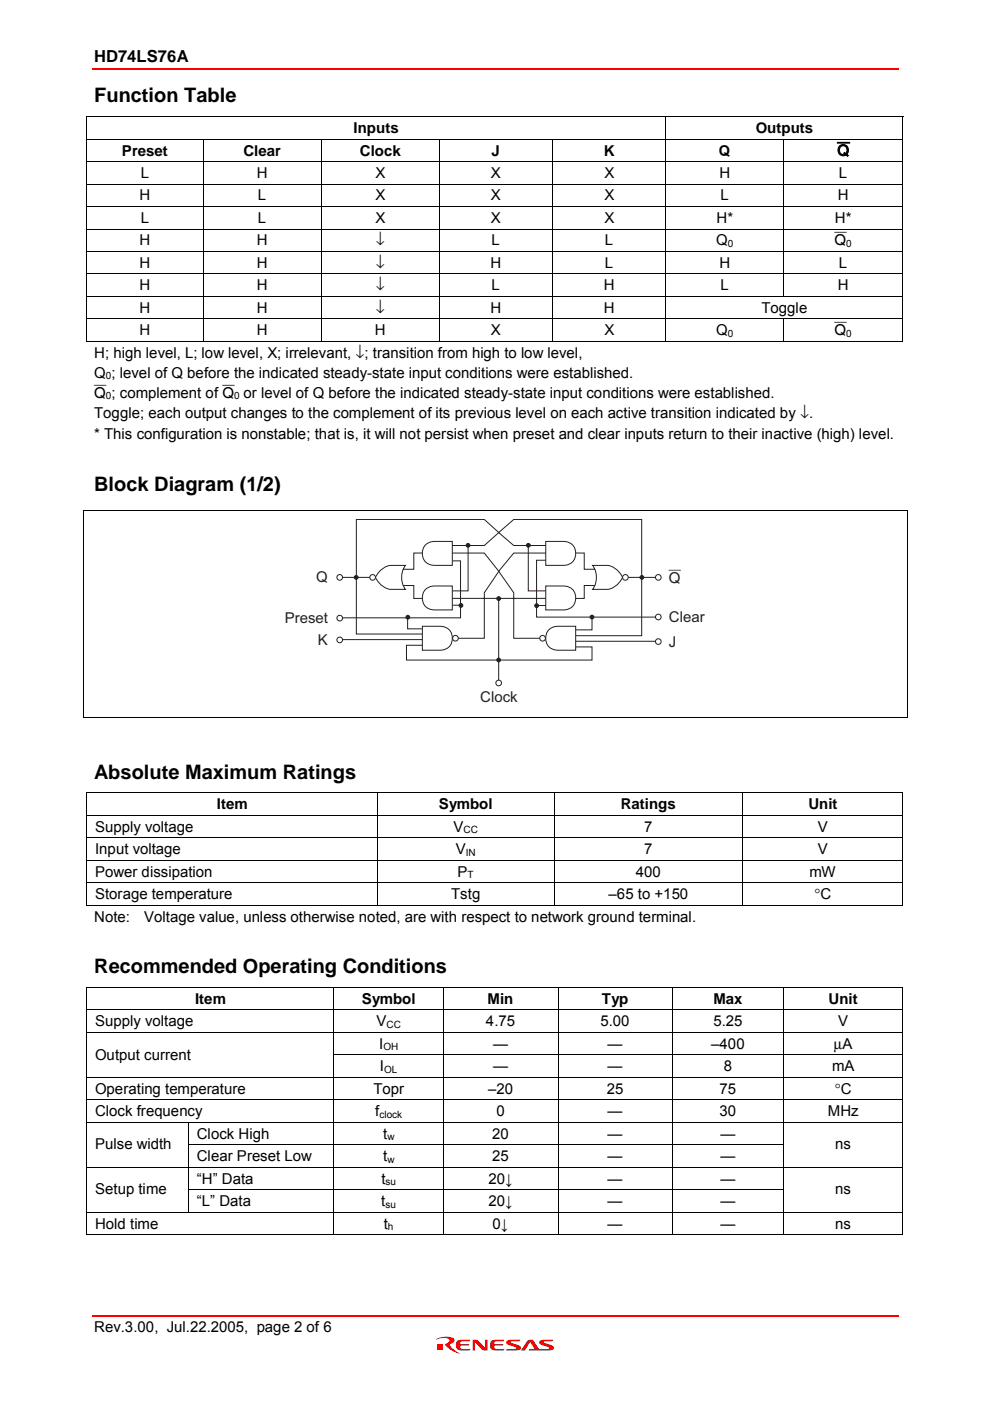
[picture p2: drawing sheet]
<svg xmlns="http://www.w3.org/2000/svg" width="210mm" height="297mm" viewBox="0 0 210 297" stroke-linecap="round" stroke-linejoin="round" font-family="sans-serif">
<path d="M19.5 14.6h171M19.5 279h171" fill="none" stroke="#f00" stroke-width=".34"/>
<g fill="#ee1b2d">
<path d="M100.2 284a1.38 1.38 0 0 1 1.3 .3l1.4 1.5v-1.8h.5v2.3a1.34 1.34 0 0 1-1.3-.2l-1.4-1.5v1.7h-.5z"/>
<path d="M96.9 284.3l.6-.2 2.2-.1-.2 .4h-1.7l-.2 .4v.2h1.9l-.2 .3h-1.7l.1 .5 .1 .2h2l-.3 .3a3.3 3.3 0 0 1-2.6-.3l-.2-.5z"/>
<path d="M104.1 284.3l.6-.2 2.2-.1-.2 .4h-1.7l-.2 .4v.2h2l-.3 .3h-1.7l.1 .5 .2 .2h1.9l-.3 .3a3.3 3.3 0 0 1-2.6-.3l-.2-.5z"/>
<path d="M107.4 284.4l.5-.3 2.4-.1-.2 .4-1.8 .1v.2l.4 .1a1.91 1.91 0 0 1 1.8 1l-.3 .4-.3 .1h-2.7l.2-.3 2.1-.1-.1-.2-.4-.1a1.91 1.91 0 0 1-1.7-1z"/>
<path d="M111.9 284.2l1.1-.2 1.3 2 2.2-.1-.1-.2-.4-.1a1.91 1.91 0 0 1-1.7-1l.3-.4 .3-.1 2.4-.1-.2 .4-1.8 .1v.2l.4 .1a1.91 1.91 0 0 1 1.8 1l-.3 .4-.3 .1h-4.8l.2-.3h1l-.9-1.4-1.1 1.7h-.9z"/>
<path d="M92.6 285.2h1.2v1h-1.2z"/>
<path d="M92.5 283.9l.1-.1a4.4 4.4 0 0 1 3.5-.1 .85 .85 0 0 1-.7 1.3 3.2 3.2 0 0 0 2.2 2 5 5 0 0 1-3.2-1.9l.1-.2a.89 .89 0 0 0 .8-.8 2.34 2.34 0 0 0-2.6-.1l-.2 .1z"/>
</g>
<path d="M18.3 24.6h.2v.2h-.2zM191.3 24.6h.2v.2h-.2zM191.3 72.3h.2v.1h-.2z" fill="#000"/>
<g fill="none" stroke="#000" stroke-width=".21">
<path d="M18.3 24.7h173.2M18.3 29.5h173.2M18.3 34.2h173.2M18.3 39h173.2M18.4 24.8v4.6M18.4 29.6v4.6M18.4 34.3v4.6M18.4 39.1v4.6M43.1 29.6v4.6M43.1 34.3v4.6M43.1 39.1v4.6M68.1 29.6v4.6"/>
<path d="M68.1 34.3v4.6M68.1 39.1v4.6M93.1 29.6v4.6M93.1 34.3v4.6M93.1 39.1v4.6M117.1 29.6v4.6M117.1 34.3v4.6M117.1 39.1v4.6M141.1 24.8v4.6M141.1 29.6v4.6M141.1 34.3v4.6M141.1 39.1v4.6"/>
<path d="M166.2 29.6v4.6M166.2 34.3v4.6M166.2 39.1v4.6M191.4 24.8v4.6M191.4 29.6v4.6M191.4 34.3v4.6M191.4 39.1v4.6M18.3 43.8h173.2M18.3 48.6h173.2M18.3 53.3h173.2M18.3 58.1h173.2M18.4 43.9v4.6"/>
<path d="M18.4 48.6v4.6M18.4 53.4v4.6M18.4 58.2v4.5M43.1 43.9v4.6M43.1 48.6v4.6M43.1 53.4v4.6M43.1 58.2v4.5M68.1 43.9v4.6M68.1 48.6v4.6M68.1 53.4v4.6M68.1 58.2v4.5M93.1 43.9v4.6"/>
<path d="M93.1 48.6v4.6M93.1 53.4v4.6M93.1 58.2v4.5M117.1 43.9v4.6M117.1 48.6v4.6M117.1 53.4v4.6M117.1 58.2v4.5M141.1 43.9v4.6M141.1 48.6v4.6M141.1 53.4v4.6M141.1 58.2v4.5M166.2 43.9v4.6"/>
<path d="M166.2 48.6v4.6M166.2 53.4v4.6M166.2 58.2v4.5M191.4 43.9v4.6M191.4 48.6v4.6M191.4 53.4v4.6M191.4 58.2v4.5M18.3 62.8h173.2M18.3 67.6h173.2M18.3 72.3h24.7M18.4 62.9v4.6M18.4 67.7v4.7"/>
<path d="M43.1 62.9v4.6M43.1 67.7v4.7M43.2 72.3h24.8M68.1 62.9v4.6M68.1 67.7v4.7M68.2 72.3h24.8M93.1 62.9v4.6M93.1 67.7v4.7M93.2 72.3h23.9M117.1 62.9v4.6M117.1 67.7v4.7M117.2 72.3h23.9"/>
<path d="M141.1 62.9v4.6M141.1 67.7v4.7M141.2 72.3h24.9M166.2 67.7v4.7M166.2 72.3h25.1M191.4 62.9v4.6M191.4 67.7v4.7"/>
</g>
<circle cx="99.2" cy="115.6" r=".4" fill="#231f20"/>
<circle cx="99.2" cy="115.6" r=".4" fill="none" stroke="#231f20" stroke-width=".21"/>
<circle cx="97.7" cy="128.4" r=".4" fill="#231f20"/>
<circle cx="97.7" cy="128.4" r=".4" fill="none" stroke="#231f20" stroke-width=".21"/>
<path d="M89.6 132.8h3.8a2.54 2.54 0 0 1 2.5 2.5 2.54 2.54 0 0 1-2.5 2.6h-3.8z" fill="#fff"/>
<path d="M89.6 132.8h3.8a2.54 2.54 0 0 1 2.5 2.5 2.54 2.54 0 0 1-2.5 2.6h-3.8z" fill="none" stroke="#231f20" stroke-width=".21"/>
<path d="M90 125.2a2.67 2.67 0 0 1 2-1h3.9v5.1h-3.9a2.54 2.54 0 0 1-2.3-1.4 2.54 2.54 0 0 1 .3-2.7z" fill="#fff"/>
<path d="M90 125.2a2.67 2.67 0 0 1 2-1h3.9v5.1h-3.9a2.54 2.54 0 0 1-2.3-1.4 2.54 2.54 0 0 1 .3-2.7z" fill="none" stroke="#231f20" stroke-width=".21"/>
<path d="M90 115.7a2.67 2.67 0 0 1 2-.9h3.9v5.1h-3.9a2.54 2.54 0 0 1-2.3-1.5 2.54 2.54 0 0 1 .3-2.7z" fill="#fff"/>
<path d="M90 115.7a2.67 2.67 0 0 1 2-.9h3.9v5.1h-3.9a2.54 2.54 0 0 1-2.3-1.5 2.54 2.54 0 0 1 .3-2.7zM95.9 115.7h6.8l3.1-2.8-3.1-2.8h-27.1v24.3h13.9M99.2 115.7v9.6h-3.3M72 135.6h17.5M89.5 136.8h-3.3v3.1h19.6" fill="none" stroke="#231f20" stroke-width=".21"/>
<path d="M80.4 121.2a3.7 3.7 0 0 1 3.6-1.3h2a4.5 4.5 0 0 0 0 5.1h-2a4 4 0 0 1-4.4-2.6z" fill="#fff"/>
<path d="M89.6 117.3h-1.9v3.4h-2.1M80.4 121.2a3.7 3.7 0 0 1 3.6-1.3h2a4.5 4.5 0 0 0 0 5.1h-2a4 4 0 0 1-4.4-2.6zM85.6 124.1h2.1v2.8h1.9" fill="none" stroke="#231f20" stroke-width=".21"/>
<circle cx="75.5" cy="122.4" r=".4" fill="#231f20"/>
<g fill="none" stroke="#231f20" stroke-width=".21">
<path d="M71.9 122.4h7.2"/>
<circle cx="75.5" cy="122.4" r=".4"/>
</g>
<circle cx="72" cy="122.4" r=".6" fill="#fff"/>
<circle cx="72" cy="122.4" r=".6" fill="none" stroke="#231f20" stroke-width=".21"/>
<circle cx="79" cy="122.4" r=".6" fill="#fff"/>
<circle cx="79" cy="122.4" r=".6" fill="none" stroke="#231f20" stroke-width=".21"/>
<circle cx="72" cy="135.7" r=".6" fill="#fff"/>
<g fill="none" stroke="#231f20" stroke-width=".21">
<path d="M96 118.9h1.6v12.1h-25.6"/>
<circle cx="72" cy="135.7" r=".6"/>
</g>
<circle cx="72" cy="131.1" r=".6" fill="#fff"/>
<g fill="none" stroke="#231f20" stroke-width=".21">
<path d="M95.9 117.3h6.8l3.1 3.8-3.1 4.6v9.6h-6.8M95.9 126.9h9.9"/>
<circle cx="72" cy="131.1" r=".6"/>
</g>
<circle cx="96.6" cy="135.3" r=".6" fill="#fff"/>
<circle cx="96.6" cy="135.3" r=".6" fill="none" stroke="#231f20" stroke-width=".21"/>
<circle cx="112" cy="115.6" r=".4" fill="#231f20"/>
<circle cx="112" cy="115.6" r=".4" fill="none" stroke="#231f20" stroke-width=".21"/>
<path d="M116.2 133.7a2.67 2.67 0 0 1 2-.9h3.9v5.1h-3.9a2.54 2.54 0 0 1-2.3-1.5 2.54 2.54 0 0 1 .3-2.7z" fill="#fff"/>
<path d="M116.2 133.7a2.67 2.67 0 0 1 2-.9h3.9v5.1h-3.9a2.54 2.54 0 0 1-2.3-1.5 2.54 2.54 0 0 1 .3-2.7z" fill="none" stroke="#231f20" stroke-width=".21"/>
<path d="M115.7 124.2h3.9a2.54 2.54 0 0 1 2.5 2.6 2.54 2.54 0 0 1-2.5 2.5h-3.9z" fill="#fff"/>
<path d="M115.7 124.2h3.9a2.54 2.54 0 0 1 2.5 2.6 2.54 2.54 0 0 1-2.5 2.5h-3.9z" fill="none" stroke="#231f20" stroke-width=".21"/>
<path d="M115.7 114.8h3.9a2.54 2.54 0 0 1 2.5 2.5 2.54 2.54 0 0 1-2.5 2.6h-3.9z" fill="#fff"/>
<path d="M112 115.7v9.6h3.7M115.7 114.8h3.9a2.54 2.54 0 0 1 2.5 2.5 2.54 2.54 0 0 1-2.5 2.6h-3.9zM115.7 115.7h-6.8l-3.2-2.8 3.2-2.8h27.2v24.7h-14M122.1 137.2h3.4v2.7h-19.8M122.1 136h17.6" fill="none" stroke="#231f20" stroke-width=".21"/>
<path d="M125.7 119.9h2a4 4 0 0 1 4.3 2.5 4.1 4.1 0 0 1-4.3 2.6h-2a4.5 4.5 0 0 0 0-5.1z" fill="#fff"/>
<path d="M122.1 117.3h1.8v3.4h2.1M125.7 119.9h2a4 4 0 0 1 4.3 2.5 4.1 4.1 0 0 1-4.3 2.6h-2a4.5 4.5 0 0 0 0-5.1zM126 124.1h-2.1v2.8h-1.8" fill="none" stroke="#231f20" stroke-width=".21"/>
<circle cx="136.1" cy="122.4" r=".4" fill="#231f20"/>
<circle cx="136.1" cy="122.4" r=".4" fill="none" stroke="#231f20" stroke-width=".21"/>
<circle cx="125.5" cy="130.8" r=".4" fill="#231f20"/>
<circle cx="125.5" cy="130.8" r=".4" fill="none" stroke="#231f20" stroke-width=".21"/>
<circle cx="113.8" cy="128.4" r=".4" fill="#231f20"/>
<g fill="none" stroke="#231f20" stroke-width=".21">
<path d="M132.5 122.4h7.2"/>
<circle cx="113.8" cy="128.4" r=".4"/>
</g>
<circle cx="139.6" cy="122.4" r=".6" fill="#fff"/>
<circle cx="139.6" cy="122.4" r=".6" fill="none" stroke="#231f20" stroke-width=".21"/>
<circle cx="132.6" cy="122.4" r=".6" fill="#fff"/>
<circle cx="132.6" cy="122.4" r=".6" fill="none" stroke="#231f20" stroke-width=".21"/>
<circle cx="139.6" cy="136" r=".6" fill="#fff"/>
<g fill="none" stroke="#231f20" stroke-width=".21">
<path d="M115.7 117.3h-6.8l-3.2 3.8 3.2 4.6v9.6h6.8M105.7 126.9h10M125.5 130.9v2.6h-3.4"/>
<circle cx="139.6" cy="136" r=".6"/>
</g>
<circle cx="115" cy="135.3" r=".6" fill="#fff"/>
<g fill="none" stroke="#231f20" stroke-width=".21">
<path d="M105.7 127v17.8"/>
<circle cx="115" cy="135.3" r=".6"/>
</g>
<circle cx="105.7" cy="126.9" r=".4" fill="#231f20"/>
<circle cx="105.7" cy="126.9" r=".4" fill="none" stroke="#231f20" stroke-width=".21"/>
<circle cx="105.7" cy="139.9" r=".4" fill="#231f20"/>
<circle cx="105.7" cy="139.9" r=".4" fill="none" stroke="#231f20" stroke-width=".21"/>
<circle cx="105.7" cy="144.8" r=".6" fill="#fff"/>
<g fill="none" stroke="#231f20" stroke-width=".21">
<path d="M115.7 118.8h-1.9v12h25.9"/>
<circle cx="105.7" cy="144.8" r=".6"/>
</g>
<circle cx="139.6" cy="130.8" r=".6" fill="#fff"/>
<g fill="none" stroke="#231f20" stroke-width=".21">
<path d="M96 128.3h1.7M113.8 128.4h1.9"/>
<circle cx="139.6" cy="130.8" r=".6"/>
</g>
<circle cx="86.5" cy="130.9" r=".4" fill="#231f20"/>
<g fill="none" stroke="#231f20" stroke-width=".21">
<path d="M86.4 130.9v2.4h3"/>
<circle cx="86.5" cy="130.9" r=".4"/>
</g>
<g fill="#000">
<path d="M17.6 108.1h.1v.1h-.1zM192.2 108.1h.2v.1h-.2zM17.6 152h.1v.1h-.1zM192.2 152h.2v.1h-.2zM18.3 168h.2v.2h-.2zM191.3 168h.2v.2h-.2zM191.3 191.9h.2v.1h-.2zM18.3 209.3h.2v.2h-.2zM191.3 209.3h.2v.2h-.2zM18.3 223.6h.2v.1h-.2zM18.3 242.6h.2v.2h-.2zM18.3 252.1h.2v.2h-.2z"/>
<path d="M166.1 242.6h.1v.2h-.1zM166.1 252.1h.1v.2h-.1zM191.3 242.6h.2v.2h-.2zM191.3 252.1h.2v.2h-.2zM191.3 261.7h.2v.2h-.2z"/>
</g>
<g fill="none" stroke="#000" stroke-width=".21">
<path d="M17.6 108.2h174.8M17.7 108.2v43.8M192.3 108.2v43.8M17.6 152.1h174.8M18.3 168.1h173.2M18.3 172.8h173.2M18.3 177.6h173.2M18.4 168.2v4.6M18.4 172.9v4.6M18.4 177.7v4.6M80 168.2v4.6M80 172.9v4.6"/>
<path d="M80 177.7v4.6M117.5 168.2v4.6M117.5 172.9v4.6M117.5 177.7v4.6M157.5 168.2v4.6M157.5 172.9v4.6M157.5 177.7v4.6M191.4 168.2v4.6M191.4 172.9v4.6M191.4 177.7v4.6M18.3 182.4h173.2M18.3 187.2h173.2"/>
<path d="M18.3 191.9h61.6M18.4 182.5v4.6M18.4 187.2v4.8M80 182.5v4.6M80 187.2v4.8M80.1 191.9h37.3M117.5 182.5v4.6M117.5 187.2v4.8M117.6 191.9h39.8M157.5 182.5v4.6M157.5 187.2v4.8M157.6 191.9h33.7"/>
<path d="M191.4 182.5v4.6M191.4 187.2v4.8M18.3 209.4h173.2M18.3 214.1h173.2M18.3 218.9h173.2M18.4 209.5v4.5M18.4 214.2v4.6M18.4 219v4.6M70.8 209.5v4.5M70.8 214.2v4.6M70.8 219v4.6M93.9 209.5v4.5"/>
<path d="M93.9 214.2v4.6M93.9 219v4.6M118.4 209.5v4.5M118.4 214.2v4.6M118.4 219v4.6M142.5 209.5v4.5M142.5 214.2v4.6M142.5 219v4.6M166.2 209.5v4.5M166.2 214.2v4.6M166.2 219v4.6M191.4 209.5v4.5"/>
<path d="M191.4 214.2v4.6M191.4 219v4.6M18.3 228.4h173.2M18.3 233.2h173.2M18.3 238h173.2M18.4 223.7v4.6M18.4 228.5v4.6M18.4 233.3v4.6M18.4 238v4.6M40 238v4.6M70.7 223.6h120.8M70.8 223.7v4.6"/>
<path d="M70.8 228.5v4.6M70.8 233.3v4.6M70.8 238v4.6M93.9 223.7v4.6M93.9 228.5v4.6M93.9 233.3v4.6M93.9 238v4.6M118.4 223.7v4.6M118.4 228.5v4.6M118.4 233.3v4.6M118.4 238v4.6M142.5 223.7v4.6"/>
<path d="M142.5 228.5v4.6M142.5 233.3v4.6M142.5 238v4.6M166.2 223.7v4.6M166.2 228.5v4.6M166.2 233.3v4.6M166.2 238v4.6M191.4 223.7v4.6M191.4 228.5v4.6M191.4 233.3v4.6M191.4 238v4.6M18.3 247.5h173.2"/>
<path d="M18.3 257h173.2M18.4 242.8v4.6M18.4 247.6v4.5M18.4 252.3v4.6M18.4 257.1v4.8M39.9 242.7h126.2M39.9 252.2h126.2M40 242.8v4.6M40 247.6v4.5M40 252.3v4.6M70.8 242.8v4.6M70.8 247.6v4.5"/>
<path d="M70.8 252.3v4.6M70.8 257.1v4.8M93.9 242.8v4.6M93.9 247.6v4.5M93.9 252.3v4.6M93.9 257.1v4.8M118.4 242.8v4.6M118.4 247.6v4.5M118.4 252.3v4.6M118.4 257.1v4.8M142.5 242.8v4.6M142.5 247.6v4.5"/>
<path d="M142.5 252.3v4.6M142.5 257.1v4.8M166.2 242.8v4.6M166.2 247.6v4.5M166.2 252.3v4.6M166.2 257.1v4.8M191.4 242.8v4.6M191.4 247.6v4.5M191.4 252.3v4.6M191.4 257.1v4.8M18.3 261.8h52.4M70.9 261.8h23"/>
<path d="M94 261.8h24.3M118.4 261.8h24M142.6 261.8h23.5M166.2 261.8h25.1"/>
</g>
<g font-size="4.2">
<text x="20" y="21.7">Function Table</text>
<text x="20" y="104.1">Block Diagram (1/2)</text>
<text x="20" y="165.1">Absolute Maximum Ratings</text>
<text x="20" y="206.3">Recommended Operating Conditions</text>
</g>
<text font-size="3.5" x="20" y="13.3">HD74LS76A</text>
<g font-size="3.2">
<text x="75" y="28.2">Inputs</text>
<text x="160.2" y="28.2">Outputs</text>
<text x="25.9" y="33">Preset</text>
<text x="51.6" y="33">Clear</text>
<text x="76.3" y="33">Clock</text>
<text x="104.2" y="33">J</text>
<text x="128" y="33">K</text>
<text x="152.4" y="33">Q</text>
<text x="177.5" y="33">Q</text>
<text x="29.8" y="37.7">L</text>
<text x="54.4" y="37.7">H</text>
<text x="79.6" y="37.7">X</text>
<text x="104.1" y="37.7">X</text>
<text x="128.1" y="37.7">X</text>
<text x="152.5" y="37.7">H</text>
<text x="177.9" y="37.7">L</text>
<text x="29.6" y="42.5">H</text>
<text x="29.8" y="47.2">L</text>
<text x="54.7" y="42.5">L</text>
<text x="54.7" y="47.2">L</text>
<text x="79.6" y="42.5">X</text>
<text x="79.6" y="47.2">X</text>
<text x="104.1" y="42.5">X</text>
<text x="104.1" y="47.2">X</text>
<text x="128.1" y="42.5">X</text>
<text x="128.1" y="47.2">X</text>
<text x="151.9" y="47.2">H*</text>
<text x="152.8" y="42.5">L</text>
<text x="177" y="47.2">H*</text>
<text x="177.6" y="42.5">H</text>
<text x="29.6" y="52">H</text>
<text x="54.4" y="52">H</text>
<text x="79.7" y="52">↓</text>
<text x="104.2" y="52">L</text>
<text x="128.3" y="52">L</text>
<text x="151.9" y="52">Q</text>
<text x="177" y="52">Q</text>
<text x="29.6" y="56.8">H</text>
<text x="54.4" y="56.8">H</text>
<text x="79.7" y="56.8">↓</text>
<text x="104" y="56.8">H</text>
<text x="128.3" y="56.8">L</text>
<text x="152.5" y="56.8">H</text>
<text x="177.9" y="56.8">L</text>
<text x="29.6" y="61.6">H</text>
<text x="54.4" y="61.6">H</text>
<text x="79.7" y="61.6">↓</text>
<text x="104.2" y="61.6">L</text>
<text x="128" y="61.6">H</text>
<text x="152.8" y="61.6">L</text>
<text x="177.6" y="61.6">H</text>
<text x="29.6" y="66.3">H</text>
<text x="29.6" y="71.1">H</text>
<text x="54.4" y="66.3">H</text>
<text x="54.4" y="71.1">H</text>
<text x="79.5" y="71.1">H</text>
<text x="79.7" y="66.3">↓</text>
<text x="104" y="66.3">H</text>
<text x="104.1" y="71.1">X</text>
<text x="128" y="66.3">H</text>
<text x="128.1" y="71.1">X</text>
<text x="151.9" y="71.1">Q</text>
<text x="161.5" y="66.3">Toggle</text>
<text x="177" y="71.1">Q</text>
<text x="20" y="75.8">H; high level, L; low level, X; irrelevant, ↓; transition from high to low level,</text>
<text x="20" y="80.1">Q ; level of Q before the indicated steady-state input conditions were established.</text>
<text x="20" y="88.5">Toggle; each output changes to the complement of its previous level on each active transition indicated by ↓.</text>
<text x="20" y="84.3">Q ; complement of Q or level of Q before the indicated steady-state input conditions were established.</text>
<text x="20" y="93.1">* This configuration is nonstable; that is, it will not persist when preset and clear inputs return to their inactive (high) level.</text>
<text x="46" y="171.6">Item</text>
<text x="93" y="171.6">Symbol</text>
<text x="131.6" y="171.6">Ratings</text>
<text x="171.4" y="171.6">Unit</text>
<text x="20.2" y="176.3">Supply voltage</text>
<text x="96.2" y="176.3">V</text>
<text x="136.6" y="176.3">7</text>
<text x="173.4" y="176.3">V</text>
<text x="20.2" y="181.1">Input voltage</text>
<text x="20.2" y="185.8">Power dissipation</text>
<text x="96.6" y="181.1">V</text>
<text x="97" y="185.8">P</text>
<text x="134.8" y="185.8">400</text>
<text x="136.6" y="181.1">7</text>
<text x="171.6" y="185.8">mW</text>
<text x="173.4" y="181.1">V</text>
<text x="20.2" y="190.6">Storage temperature</text>
<text x="95.7" y="190.6">Tstg</text>
<text x="129" y="190.6">–65 to +150</text>
<text x="172.7" y="190.6">°C</text>
<text x="20" y="195.4">Note:</text>
<text x="30.6" y="195.4">Voltage value, unless otherwise noted, are with respect to network ground terminal.</text>
<text x="41.4" y="212.9">Item</text>
<text x="76.7" y="212.9">Symbol</text>
<text x="103.4" y="212.9">Min</text>
<text x="127.6" y="212.9">Typ</text>
<text x="151.3" y="212.9">Max</text>
<text x="175.7" y="212.9">Unit</text>
<text x="20.2" y="217.6">Supply voltage</text>
<text x="79.8" y="217.6">V</text>
<text x="103" y="217.6">4.75</text>
<text x="127.3" y="217.6">5.00</text>
<text x="151.2" y="217.6">5.25</text>
<text x="177.7" y="217.6">V</text>
<text x="20.2" y="224.7">Output current</text>
<text x="80.4" y="222.4">I</text>
<text x="80.6" y="227.1">I</text>
<text x="104.6" y="227.1">—</text>
<text x="104.6" y="222.4">—</text>
<text x="128.8" y="227.1">—</text>
<text x="128.8" y="222.4">—</text>
<text x="150.8" y="222.4">–400</text>
<text x="153.5" y="227.1">8</text>
<text x="176.4" y="227.1">mA</text>
<text x="176.8" y="222.4">µA</text>
<text x="20.2" y="231.9">Operating temperature</text>
<text x="79.2" y="231.9">Topr</text>
<text x="103.5" y="231.9">–20</text>
<text x="128.7" y="231.9">25</text>
<text x="152.6" y="231.9">75</text>
<text x="177" y="231.9">°C</text>
<text x="20.2" y="236.6">Clock frequency</text>
<text x="79.5" y="236.6">f</text>
<text x="105.2" y="236.6">0</text>
<text x="128.8" y="236.6">—</text>
<text x="152.6" y="236.6">30</text>
<text x="175.6" y="236.6">MHz</text>
<text x="20.2" y="243.7">Pulse width</text>
<text x="41.7" y="241.4">Clock High</text>
<text x="81.2" y="241.4">t</text>
<text x="104.4" y="241.4">20</text>
<text x="128.8" y="241.4">—</text>
<text x="152.8" y="241.4">—</text>
<text x="177.1" y="243.7">ns</text>
<text x="41.7" y="246.2">Clear Preset Low</text>
<text x="41.7" y="251">“H” Data</text>
<text x="80.9" y="251">t</text>
<text x="81.2" y="246.2">t</text>
<text x="103.5" y="251">20↓</text>
<text x="104.4" y="246.2">25</text>
<text x="128.8" y="246.2">—</text>
<text x="128.8" y="251">—</text>
<text x="152.8" y="246.2">—</text>
<text x="152.8" y="251">—</text>
<text x="20.2" y="253.2">Setup time</text>
<text x="41.7" y="255.7">“L” Data</text>
<text x="80.9" y="255.7">t</text>
<text x="103.5" y="255.7">20↓</text>
<text x="128.8" y="255.7">—</text>
<text x="152.8" y="255.7">—</text>
<text x="177.1" y="253.2">ns</text>
<text x="20.2" y="260.5">Hold time</text>
<text x="81.4" y="260.5">t</text>
<text x="104.4" y="260.5">0↓</text>
<text x="128.8" y="260.5">—</text>
<text x="152.8" y="260.5">—</text>
<text x="177.1" y="260.5">ns</text>
<text x="20" y="282.5">Rev.3.00, Jul.22.2005, page 2 of 6</text>
</g>
<g font-size="3.2" fill="#231f20">
<text x="67.1" y="123.5">Q</text>
<text x="141.8" y="123.6">Q</text>
<text x="141.8" y="131.8">Clear</text>
<text x="60.4" y="132.1">Preset</text>
<text x="67.4" y="136.7">K</text>
<text x="141.8" y="137.1">J</text>
<text x="101.8" y="148.8">Clock</text>
</g>
<g font-size="2.1">
<text x="154.3" y="52.4">0</text>
<text x="179.4" y="52.4">0</text>
<text x="154.3" y="71.4">0</text>
<text x="179.4" y="71.4">0</text>
<text x="22.4" y="80.4">0</text>
<text x="22.4" y="84.6">0</text>
<text x="49.6" y="84.6">0</text>
<text x="98.3" y="176.7">CC</text>
<text x="98.8" y="181.4">IN</text>
<text x="99.1" y="186.2">T</text>
<text x="82" y="217.9">CC</text>
<text x="81.3" y="222.7">OH</text>
<text x="81.4" y="227.5">OL</text>
<text x="80.4" y="237">clock</text>
<text x="82.1" y="241.8">w</text>
<text x="81.7" y="251.3">su</text>
<text x="82.1" y="246.5">w</text>
<text x="81.7" y="256">su</text>
<text x="82.3" y="260.8">h</text>
</g>
</svg>
